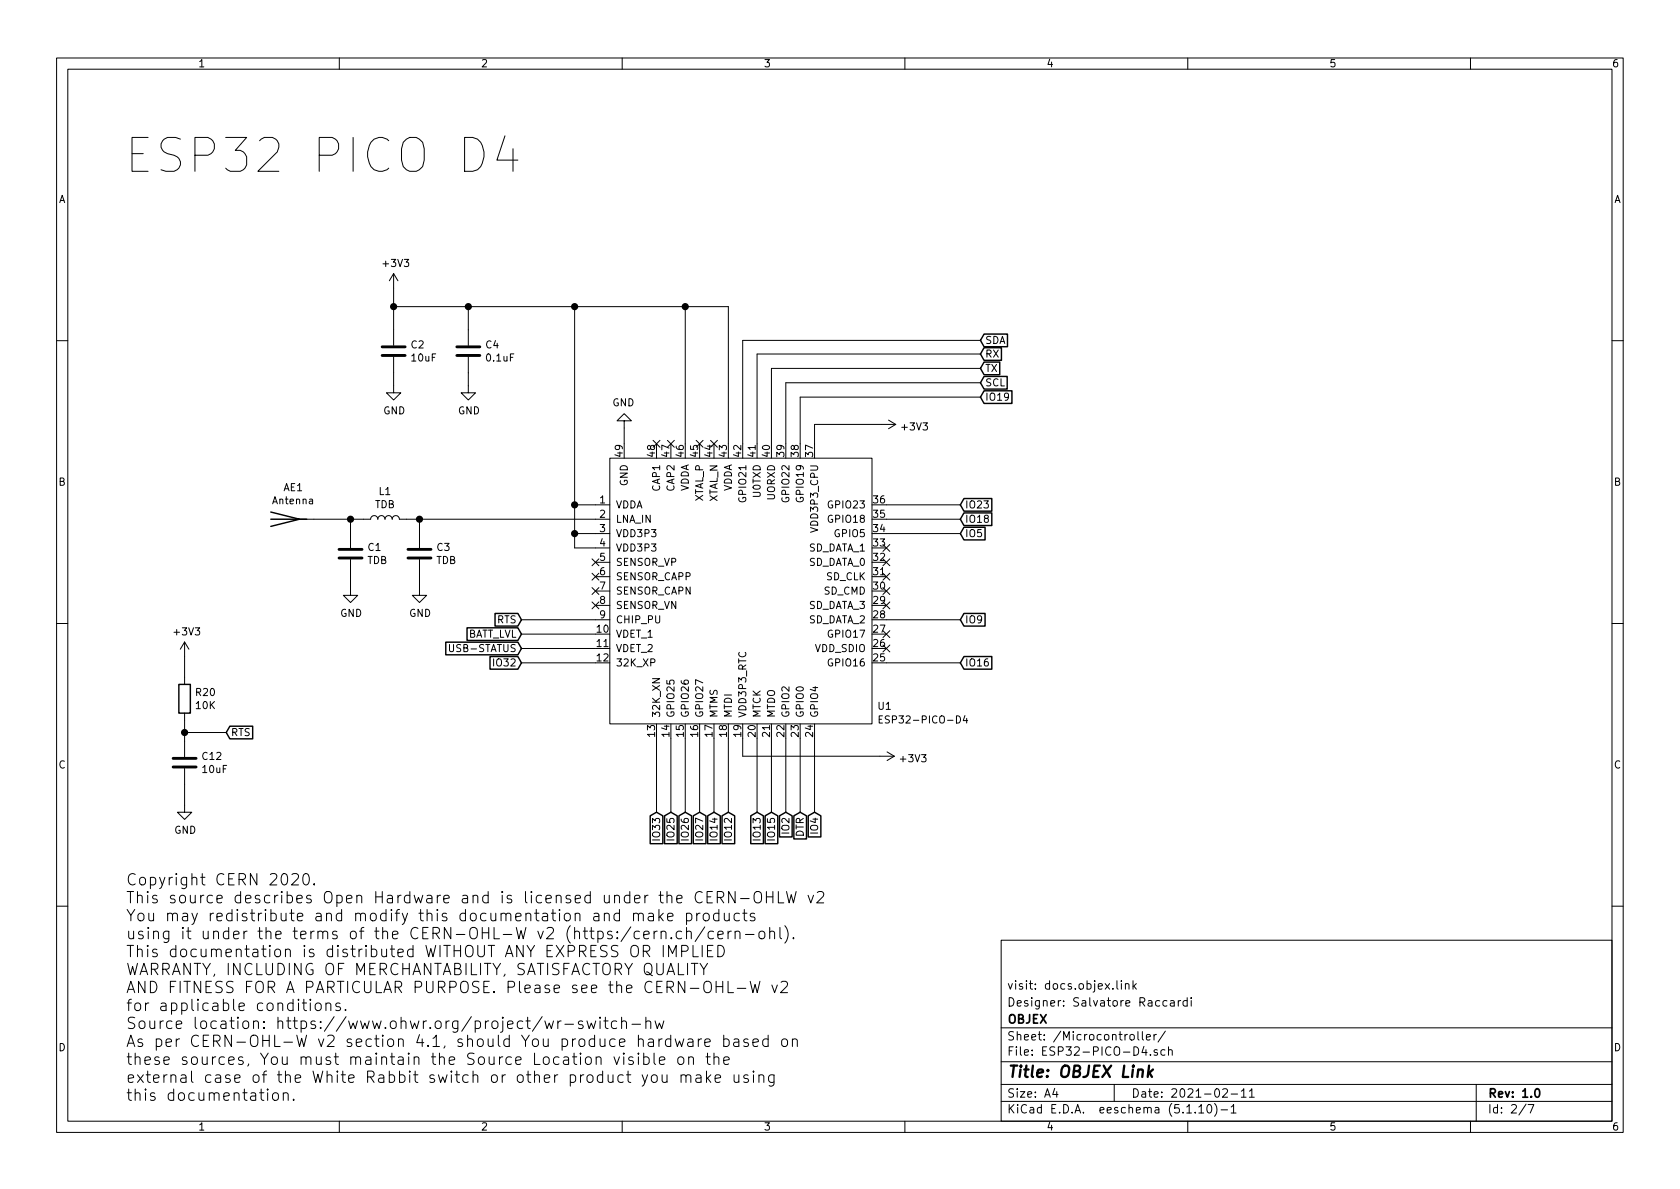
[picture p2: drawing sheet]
<svg xmlns="http://www.w3.org/2000/svg" width="297mm" height="210mm" viewBox="0 0 297 210" stroke-linecap="round" stroke-linejoin="round" font-family="sans-serif">
<g fill="none" stroke="#000" stroke-width=".18">
<path d="M10 10.3h277v189.9h-277zM12 12.2h273v186.1h-273zM60 10.3v1.9M110 10.3v1.9M160 10.3v1.9M210 10.3v1.9M260 10.3v1.9M89.3 24l-1.4 4.3h3.7M90.7 26.3v4M69.6 48.4l-.8 1.3M69.6 48.4v12.7M69.6 48.4l.8 1.3"/>
<path d="M69.6 54.2h59.2v24.3M82.8 54.2v6.9M101.6 54.2v42.7h6.2M121.2 54.2v24.3M10 60.2h2M69.6 63.1v6.4h1.3l-1.3 1.2-1.3-1.2h1.3M82.8 63.1v6.4h1.3l-1.3 1.2-1.3-1.2h1.3M110.4 74.4h1.2l-1.2-1.3-1.3 1.3h1.3v4.1M115.5 77.9l1.2 1.2M116.7 77.9l-1.2 1.2M118 77.9l1.2 1.2M119.2 77.9l-1.2 1.2"/>
<path d="M123.1 77.9l1.2 1.2M124.3 77.9l-1.2 1.2M125.6 77.9l1.2 1.2M126.8 77.9l-1.2 1.2M157.1 74.3l1.3 .8M158.4 75.1h-14.4v3.4M158.4 75.1l-1.3 .7M173.4 60.2h-42.1v18.3M173.4 62.6h-39.5v15.9M173.4 65.1h-37v13.4M173.4 67.7h-34.5v10.8M173.4 70.2h-31.9v8.3"/>
<path d="M285 60.2h2M53 91.8h12.5a.63 .63 0 0 1 .7-.6 .63 .63 0 0 1 .6 .6 .63 .63 0 0 1 .6-.6 .63 .63 0 0 1 .7 .6 .63 .63 0 0 1 .6-.6 .63 .63 0 0 1 .6 .6 .63 .63 0 0 1 .7-.6 .63 .63 0 0 1 .6 .6h37.2M62 98.9v6.4h1.2l-1.2 1.2-1.3-1.2h1.3M62 91.8v5.1M74.2 98.9v6.4h1.2l-1.2 1.2-1.3-1.2h1.3M74.2 91.8v5.1M101.6 89.3h6.2M101.6 94.4h6.2M104.7 98.8l1.2 1.2M105.3 99.4h2.5M105.9 98.8l-1.2 1.2M107.8 81h46.4v47h-46.4z"/>
<path d="M156.1 98.8l1.2 1.2M156.1 96.3l1.2 1.2M156.7 91.8h13.1M156.7 89.3h13.1M156.7 94.4h13.1M157.3 98.8l-1.2 1.2M157.3 96.3l-1.2 1.2M10 110.3h2M32.6 113.5v7.5M32.6 113.5l-.7 1.3M32.6 113.5l.8 1.3M79.5 114v1l.2 .2h.4l.1-.2v-1"/>
<path d="M92.2 109.6h15.6M92.2 117.2h13.1M92.2 114.7h13.1M92.2 112.1h13.1M104.7 106.4l1.2 1.3M104.7 103.9l1.2 1.2M104.7 101.4l1.2 1.2M105.3 102h2.5M105.3 104.5h2.5M105.3 107.1h2.5M105.9 106.4l-1.2 1.3M105.9 103.9l-1.2 1.2"/>
<path d="M105.9 101.4l-1.2 1.2M156.1 111.5l1.2 1.2M156.1 106.4l1.2 1.3M156.1 103.9l1.2 1.2M156.1 101.4l1.2 1.2M156.1 114.1l1.2 1.2M156.7 109.6h13.1M156.7 117.2h13.1M157.3 111.5l-1.2 1.2M157.3 106.4l-1.2 1.3M157.3 103.9l-1.2 1.2M157.3 101.4l-1.2 1.2"/>
<path d="M157.3 114.1l-1.2 1.2M285 110.3h2M32.6 135.9v7.7h1.3l-1.3 1.3-1.2-1.3h1.2M32.6 126.1v7.8M32.6 129.5h7.4M116.1 130.6v13M118.6 130.6v13M121.2 130.6v13M123.7 130.6v13M126.2 130.6v13M128.8 130.6v13M131.3 130.6v3.1h26.8"/>
<path d="M133.9 130.6v13M136.4 130.6v13M138.9 130.6v13M141.5 130.6v13M144 130.6v13M155.4 127.2h.5M156 126.6h-.6v1.3h.6M156.8 133l1.3 .7M158.1 133.7l-1.3 .8M170.6 126.5l-.3 .9h.8M170.9 127v.9M51.6 154.7l.3-.2h.5l.3 .2 .1 .3-.1 .3-1.2 1.2h1.3"/>
<path d="M53.7 154.7a.49 .49 0 0 1 .5-.2 .49 .49 0 0 1 .4 .4 1.03 1.03 0 0 1-.6 1.6 1.18 1.18 0 0 1-.4-1.6zM55.5 156.3v.2l-.1-.1 .1-.1v.2M125 158.6h.7M126 157.7h-1v2h1M126.8 158.7h.8a.54 .54 0 0 0 .4-.5 .54 .54 0 0 0-.4-.5h-.8v2M127.3 158.7l.7 1M130 157.7v2l-1.2-2v2M130.9 158.9h1.6M133.4 157.9a.66 .66 0 0 1 .8-.2 .66 .66 0 0 1 .4 .6v.7a.66 .66 0 0 1-.3 .6 .66 .66 0 0 1-.7 0 1.58 1.58 0 0 1-.2-1.7zM135.5 158.6h1.2M135.5 157.7v2M136.7 157.7v2"/>
<path d="M137.6 157.7v2h1M139.1 157.7l.4 2 .4-1.5 .4 1.5 .5-2M142.9 158.3l.5 1.4 .4-1.4M144.5 157.8l.3-.1h.5l.2 .1 .1 .4-.1 .3-1.1 1.2h1.2M10 160.2h2M53.4 177.4h.8M53.7 176.7v1.7l.1 .2 .4 .1M54.9 176.7l-.1 .1h.2l-.1-.1v.2M54.9 177.4v1.3M55.9 177.5a.55 .55 0 0 1 .9 .2v.6a.56 .56 0 0 1-.5 .4 .56 .56 0 0 1-.6-.4v-.6zM57.6 177.6a.5 .5 0 0 1 .9 0v1.1M57.6 177.4v1.3"/>
<path d="M60.1 177.5l-.5-.1-.2 .2 .1 .3 .6 .2 .1 .2-.1 .3-.2 .1-.5-.1M61.1 178.5l.1 .1-.1 .1-.1-.1 .1-.1v.2M106.1 179.9l-.1 .1h.2l-.1-.1v.2M107 179.9v1.7l.1 .2 .4 .1M109.9 179.9v2M112 161.7a.49 .49 0 0 1 .9 .1v1M112 161.5v1.3M112.9 161.8l.1-.2a.48 .48 0 0 1 .7 .2v1M113.8 165.3l1-.2-.1-.3-.6-.1-.3 .2 .1 1 .2 .1 .6-.1M114.2 179.9v2M114.7 161.6l.2-.1 .5 .1 .1 1.2M115.5 162l-.6 .1a.39 .39 0 0 0-.3 .4 .39 .39 0 0 0 .3 .3l.6-.1"/>
<path d="M115.6 164.7v1.3M116.2 164.7l-.4 .1-.2 .2M116.5 160.8v2M116.7 162.1l.6 .7M116.9 164.9a.49 .49 0 0 1 .9 0v1.1M116.9 164.7v1.3M117.3 161.5l-.8 .7M117.3 167.2v2M118 162.1l1-.1-.1-.4-.6-.1-.3 .3 .1 .9 .2 .1 .6-.1M118.2 169.2v-2l.7 1.4 .7-1.4v2M118.7 165.8l.1 .1-.1 .1-.1-.1 .1-.1v.2M120.5 164.8l-.6-.1-.3 .3v.6l.2 .3 .1 .1 .6-.1"/>
<path d="M120.5 168.2h.8a.54 .54 0 0 0 .4-.5 .54 .54 0 0 0-.4-.5h-.8v2M121.4 161.6l.5-.1 .4 .4v.6l-.2 .2-.2 .1-.5-.1M121.4 164.9a.47 .47 0 0 1 .8 0v1.1M121.4 161.5v2M121.4 164v2M122.5 167.2v2h1M123.2 161.5v1.3M123.8 161.5l-.4 .1-.2 .3M123.8 170.4l.6 1 .7-1M124.2 167.2v2M124.4 161.7a.55 .55 0 0 1 .6-.2 .55 .55 0 0 1 .4 .4v.6a.55 .55 0 0 1-.5 .4 .55 .55 0 0 1-.6-.4zM124.4 171.4v1"/>
<path d="M124.6 163.9l-1.7 2.6M125.1 168.1h.7M126.1 167.2h-1v2h1M126.2 164.8l-.6-.1-.4 .3v.6l.2 .3 .2 .1 .6-.1M126.6 173.5v2M126.6 174.5h1.2M126.9 165.3l1-.2-.1-.3-.6-.1-.3 .2 .1 1 .2 .1 .6-.1M126.9 167.2a1.06 1.06 0 0 1 1.2 .6 1.06 1.06 0 0 1-.4 1.3l-.8 .1zM127.1 161.6l-.6-.1-.3 .4v.6l.1 .2 .2 .1 .6-.1M127.1 160.8v2M127.8 173.5v2M128.1 161.5l.1 1.2a.53 .53 0 0 0 .7-.1"/>
<path d="M128.7 173.5v2h1M128.7 164.7v1.3M128.9 161.5v1.3M129.3 164.7l-.4 .1-.2 .2M130 164.9a.52 .52 0 0 1 .7-.1l.1 1.2M130 164.7v1.3M130.4 174.8h1.5M130.7 161.6l-.5-.1-.4 .4v.6l.2 .2 .2 .1 .5-.1M131.3 161.5h.8M131.6 160.8v1.7l.1 .2 .4 .1M131.8 165.2h1.5M132.6 173.5l.5 2 .4-1.4 .4 1.4 .5-2"/>
<path d="M133.4 161.6a.5 .5 0 0 0-.8 .2l.1 .3a.68 .68 0 0 1 .8 .4l-.1 .2-.2 .1-.6-.1M134.3 164.9a.55 .55 0 0 1 .5-.2 .55 .55 0 0 1 .4 .3v.6a.54 .54 0 0 1-.5 .4 .54 .54 0 0 1-.5-.4zM136.1 164.9a.49 .49 0 0 1 .9 0v1.1M136.1 164v2M136.5 174.2l.5 1.3 .4-1.3M137.9 164v1.7l.3 .3M138.1 173.7l.3-.2h.5l.2 .2 .1 .4-.1 .3-1.1 1.1h1.2M138.8 163.7a2.29 2.29 0 0 1 0 3.1M140.3 165.8l.1 .1-.1 .1v-.2v.2M177 166.3h108v32h-108zM197.5 173.4v1.3l.2 .2M198.3 173.4v.2"/>
<path d="M198.3 173.9v1M199 174.1l.2-.2 .3 .1 .1 .9M199 173.9v1M200.3 173.4v1.5M200.5 174.4l.4 .5M200.9 173.9l-.6 .6M206.3 177l-.4-.1-.3 .3 .1 .6 .2 .1 .4-.1M207 177h.5l.1 .9M207.6 177.3l-.5 .1-.2 .2 .1 .2 .1 .1 .5-.1M208.3 176.9v1M208.8 176.9l-.3 .1-.2 .2M209.9 177l-.4-.1-.3 .3v.6l.3 .1 .4-.1"/>
<path d="M209.9 176.4v1.5M210.6 176.4v.2M210.6 176.9v1M285 160.2h2M47.3 193.2v1.4M48.4 193.3a.52 .52 0 0 1 .8 .3v.6a.54 .54 0 0 1-.5 .4 .54 .54 0 0 1-.5-.4v-.6zM50.1 193.4a.52 .52 0 0 1 .8-.1l.1 1.3M50.1 193.2v1.4M51.9 194.4v.2l-.1-.1 .1-.1v.2M60 198.3v1.9M96.3 180.5l.4 1.4 .4-1 .4 1 .4-1.4M98.6 180.5v1.4"/>
<path d="M99.2 180.5l-.4 .1-.2 .3M99.9 181.1h1.5M103 180.6l-.5-.1-.2 .3 .1 .3 .6 .2 .1 .2-.1 .3-.2 .1-.5-.1M103.8 180.5l.4 1.4 .3-1 .5 1 .3-1.4M106.1 180.5v1.4M106.8 180.5h.7M108.6 186.9l.4 1.3 .5-1.3M109 180.6l-.5-.1-.4 .4v.6l.2 .3 .2 .1 .5-.1M109.9 180.7a.52 .52 0 0 1 .8-.1l.1 1.3M110 198.3v1.9M110.3 186.9v1.3M111.7 181.1h1.6"/>
<path d="M111.9 187l-.5-.1-.2 .3 .1 .3 .6 .1 .1 .3-.1 .2-.2 .1-.5-.1M112.9 186.9v1.3M113.5 190.1l.5 1.3M113.8 187l.6-.1 .4 .4v.6l-.2 .2-.2 .1-.6-.1M113.8 186.2v2M114.2 180.7a.5 .5 0 0 1 .9 .1v1.1M114.5 190.1l-.7 1.8-.3 .2M115.3 190.3a.53 .53 0 0 1 .5-.2 .53 .53 0 0 1 .4 .3v.6a.54 .54 0 0 1-.5 .4 .54 .54 0 0 1-.5-.4zM115.6 186.2v1.7l.3 .3M115.8 180.5l.4 1.4 .4-1 .4 1 .4-1.4M116.6 187.5l1-.1-.2-.4-.5-.1-.3 .3 .1 .9 .2 .1 .5-.1M117.1 190.1l.1 1.2a.52 .52 0 0 0 .7-.1"/>
<path d="M117.9 190.1v1.3M119.4 183.7l.4 1.4 .3-1 .4 1 .4-1.4M119.9 187.1a.55 .55 0 0 1 .6-.2 .55 .55 0 0 1 .4 .4v.6a.55 .55 0 0 1-.5 .4 .55 .55 0 0 1-.6-.4zM120.4 190.3a.52 .52 0 0 1 .8-.1l.1 1.2M120.4 190.1v1.3M121.3 190.3l.1-.1a.48 .48 0 0 1 .7 .1v1.1M121.7 183.8l.1-.1 .6 .1 .1 1.3M121.8 187.1a.47 .47 0 0 1 .8 .1v1M121.8 186.9v1.3M122.5 184.2l-.7 .1a.39 .39 0 0 0-.2 .4 .39 .39 0 0 0 .2 .4l.7-.1M123.1 190.2l.2-.1 .6 .1 .1 1.2M123.5 183.7v1.4"/>
<path d="M124 190.5l-.7 .1a.39 .39 0 0 0-.3 .4 .39 .39 0 0 0 .3 .4l.7-.1M124.1 183.7l-.4 .1-.2 .3M124.6 184.4l1-.2-.1-.4-.6-.1-.3 .3 .1 1 .2 .1 .6-.1M124.8 186.9h.8M124.9 189.4v2M125.1 186.2v1.7l.1 .2 .4 .1M125.1 190.6l.6 .8M125.7 190.1l-.8 .7M126.2 187.1a.5 .5 0 0 1 .9 .1v1M126.2 186.2v2M126.4 190.7l1-.2-.1-.3-.6-.1-.3 .2 .1 1 .2 .1 .6-.1M128 183.8l.5-.1 .4 .4v.6l-.2 .3-.2 .1-.5-.1"/>
<path d="M128 187.5l.9-.1-.1-.4-.6-.1-.2 .3 .1 .9 .1 .1 .6-.1M128 183.1v2M129.8 183.8l.2-.1 .6 .1v1.3M129.8 190.1l.1 1.2a.52 .52 0 0 0 .7-.1M130.6 184.2l-.6 .1a.39 .39 0 0 0-.3 .4 .39 .39 0 0 0 .3 .4l.6-.1M130.6 190.1v1.3M132.3 183.8a.48 .48 0 0 0-.8 .2l.1 .3a.68 .68 0 0 1 .8 .4l-.3 .4-.6-.1M132.3 190.2a.48 .48 0 0 0-.8 .1l.1 .3a.68 .68 0 0 1 .8 .4l-.3 .4-.6-.1M133.1 184.4l1-.2-.1-.4-.6-.1-.3 .3 .1 1 .2 .1 .6-.1M133.2 189.4l-.1 .1h.2l-.1-.1v.2M133.2 190.1v1.3M134.2 190.3a.49 .49 0 0 1 .9 0v1.1"/>
<path d="M134.2 190.1v1.3M135.8 183.8l-.6-.1-.4 .4v.6l.3 .3 .1 .1 .6-.1M135.8 183.1v2M136.9 190.1v1.6a.56 .56 0 0 1-.9 .3M136.9 190.2l-.6-.1-.4 .3v.6l.2 .3 .2 .1 .6-.1M138.3 183.9a.55 .55 0 0 1 .5-.2 .55 .55 0 0 1 .4 .4v.6a.54 .54 0 0 1-.5 .4 .54 .54 0 0 1-.5-.4zM140.1 183.9a.49 .49 0 0 1 .9 .1v1.1M140.1 183.7v1.4M160 198.3v1.9M177 194.8h108M177 191.8h108M177 187.8h108"/>
<path d="M177 181.8h108M186.5 192.5l-.4 1h1M186.8 193v1M197 191.8v3M199.8 183.1l.3-.2 .4 .2v.7l-.2 .1-.5-.1zM201.2 182.4v1.3l.2 .2M202 182.4v1.3l.2 .2M202.3 185l-.4 1.1h.9M202.6 185.6v1M202.7 183.4l.7-.1-.1-.3-.4-.1-.2 .2 .1 .7h.5M203.4 186.5v.1M204 182.9v1"/>
<path d="M204.5 182.9l-.5 .3M204.6 185.7a.37 .37 0 0 0-.6 .1l.1 .2 .5 .2 .1 .1-.2 .3-.5-.1M206 185.7l-.5-.1-.2 .3v.6l.2 .1 .5-.1M206 182.3l-1.3 2M206.6 185.7h.1a.37 .37 0 0 1 .6 .1v.8M206.6 185.1v1.5M210 198.3v1.9M211.3 196.7v.1M212 195.8l.4-.5v1.5M212 196.8h.8M213.5 195.5l.2-.2a.81 .81 0 0 1 .6 .6 .81 .81 0 0 1-.3 .8l-.1 .1a.79 .79 0 0 1-.4-1.3zM214.8 195.1a1.79 1.79 0 0 1 0 2.3"/>
<path d="M215.9 196.3h1.1M216.2 192.7l.2-.2h.4l.2 .5-.9 1h.9M217.7 195.8l.4-.5v1.5M217.7 193.5h1.1M217.7 196.8h.8M219.5 193l.4-.5v1.5M219.5 194h.8M220.9 193l.4-.5v1.5M220.9 194h.9M260 198.3v1.9M261 191.8v6.5M269.8 195.2l-1.2 2"/>
<path d="M270.2 195.3h1l-.6 1.5"/>
</g>
<path d="M271.5 192.7l.2-.2a.81 .81 0 0 1 .6 .6 .81 .81 0 0 1-.3 .8l-.1 .1a.79 .79 0 0 1-.4-1.3z" fill="none" stroke="#000" stroke-width=".3"/>
<path d="M203.2 188.4l-.3 2M203.2 189.7l.5 .7M203.9 189.1l-.9 .8" fill="none" stroke="#000" stroke-width=".41"/>
<path d="M67.6 62.9h4M67.6 61.3h4M80.8 62.9h4M80.8 61.3h4M59.9 98.7h4.1M59.9 97.1h4.1M72.1 98.7h4.1M72.1 97.1h4.1M30.6 135.6h4.1M30.6 134.1h4.1" fill="none" stroke="#000" stroke-width=".51"/>
<g fill="none" stroke="#000" stroke-width=".25">
<path d="M174 59.1h4.1v2.2h-4.1l-.6-1.1zM174 64h2.8v2.3h-2.8l-.6-1.2zM174 61.5h3.1v2.2h-3.1l-.6-1.1zM174 66.6h4.1v2.2h-4.1l-.6-1.1zM174 69.1h4.9v2.2h-4.9l-.6-1.1zM47.9 90.5l5.1 1.3-5.1 1.3M47.9 91.8h6.3M170.4 93.2h3.8v2.3h-3.8l-.6-1.1zM170.4 90.7h5v2.2h-5l-.6-1.1zM170.4 88.2h5v2.2h-5l-.6-1.1zM78.8 113.6h12.8l.6 1.1-.6 1.1h-12.8zM82.6 111h9l.6 1.1-.6 1.2h-9z"/>
<path d="M86.6 116.1h5l.6 1.1-.6 1.1h-5zM87.5 108.5h4.1l.6 1.1-.6 1.1h-4.1zM170.4 116.1h5v2.2h-5l-.6-1.1zM170.4 108.5h3.8v2.2h-3.8l-.6-1.1zM31.6 121h2.1v5.1h-2.1zM40.6 128.4h4.1v2.3h-4.1l-.6-1.2zM115 144.3l1.1-.7 1.1 .7v4.9h-2.2zM117.5 144.3l1.1-.7 1.1 .7v4.9h-2.2zM120 144.3l1.2-.7 1.1 .7v4.9h-2.3zM122.6 144.3l1.1-.7 1.1 .7v4.9h-2.2zM125.1 144.3l1.1-.7 1.2 .7v4.9h-2.3zM127.7 144.3l1.1-.7 1.1 .7v4.9h-2.2z"/>
<path d="M132.7 144.3l1.2-.7 1.1 .7v4.9h-2.3zM135.3 144.3l1.1-.7 1.1 .7v4.9h-2.2zM137.8 144.3l1.1-.7 1.2 .7v3.7h-2.3zM140.4 144.3l1.1-.7 1.1 .7v4.1h-2.2zM142.9 144.3l1.1-.7 1.1 .7v3.7h-2.2z"/>
</g>
<g fill="#000" stroke="#000" stroke-width=".25">
<circle cx="69.6" cy="54.2" r=".51"/>
<circle cx="82.8" cy="54.2" r=".51"/>
<circle cx="101.6" cy="54.2" r=".51"/>
<circle cx="121.2" cy="54.2" r=".51"/>
<circle cx="62" cy="91.8" r=".51"/>
<circle cx="74.2" cy="91.8" r=".51"/>
<circle cx="101.6" cy="94.4" r=".51"/>
<circle cx="101.6" cy="89.3" r=".51"/>
<circle cx="32.6" cy="129.5" r=".51"/>
</g>
<text font-size="8.3" x="21.8" y="30.6">ESP32 PICO D4</text>
<g font-size="2.8">
<text x="22.2" y="156.6">Copyright CERN 2020.</text>
<text x="22.2" y="159.8">This source describes Open Hardware and is licensed under the CERN-OHLW v2</text>
<text x="22.2" y="162.9">You may redistribute and modify this documentation and make products</text>
<text x="22.2" y="166.1">using it under the terms of the CERN-OHL-W v2 (https:/cern.ch/cern-ohl).</text>
<text x="22.2" y="169.3">This documentation is distributed WITHOUT ANY EXPRESS OR IMPLIED</text>
<text x="22.2" y="172.5">WARRANTY, INCLUDING OF MERCHANTABILITY, SATISFACTORY QUALITY</text>
<text x="22.2" y="175.6">AND FITNESS FOR A PARTICULAR PURPOSE. Please see the CERN-OHL-W v2</text>
<text x="22.2" y="178.8">for applicable conditions.</text>
<text x="22.2" y="182">Source location: https://www.ohwr.org/project/wr-switch-hw</text>
<text x="22.2" y="185.2">As per CERN-OHL-W v2 section 4.1, should You produce hardware based on</text>
<text x="22.2" y="188.3">these sources, You must maintain the Source Location visible on the</text>
<text x="22.2" y="191.5">external case of the White Rabbit switch or other product you make using</text>
<text x="178" y="190.5">Title: OBJEX Link</text>
<text x="22.2" y="194.7">this documentation.</text>
</g>
<g font-size="2.1">
<text x="178" y="178">Designer: Salvatore Raccardi</text>
<text x="178" y="175">visit: docs.objex.link</text>
<text x="178" y="184">Sheet: /Microcontroller/</text>
<text x="178" y="181">OBJEX</text>
<text x="178" y="186.7">File: ESP32-PICO-D4.sch</text>
<text x="178" y="196.9">KiCad E.D.A. eeschema (5.1.10)-1</text>
<text x="178" y="194.1">Size: A4</text>
<text x="200" y="194.1">Date: 2021-02-11</text>
<text x="263" y="194.1">Rev: 1.0</text>
<text x="263" y="196.9">Id: 2/7</text>
</g>
<g font-size="1.8">
<text x="35" y="11.9">1</text>
<text x="85" y="11.9">2</text>
<text x="135" y="11.9">3</text>
<text x="185" y="11.9">4</text>
<text x="235" y="11.9">5</text>
<text x="285" y="11.9">6</text>
<text x="10.4" y="35.9">A</text>
<text x="285.4" y="35.9">A</text>
<text x="67.9" y="47.2">+3V3</text>
<text x="72.7" y="61.6">C2</text>
<text x="72.8" y="63.9">10uF</text>
<text x="85.9" y="61.6">C4</text>
<text x="86.1" y="63.9">0.1uF</text>
<text x="174.1" y="60.8">SDA</text>
<text x="174.1" y="65.8">TX</text>
<text x="174.1" y="63.2">RX</text>
<text x="108.3" y="71.9">GND</text>
<text x="174.1" y="68.3">SCL</text>
<text x="174.1" y="70.9">IO19</text>
<text x="67.8" y="73.3">GND</text>
<text x="81" y="73.3">GND</text>
<text x="159.6" y="76.1">+3V3</text>
<text x="110.1" y="80.7" transform="rotate(-90 110.1 80.7)">49</text>
<text x="115.8" y="80.7" transform="rotate(-90 115.8 80.7)">48</text>
<text x="118.4" y="80.7" transform="rotate(-90 118.4 80.7)">47</text>
<text x="120.9" y="80.7" transform="rotate(-90 120.9 80.7)">46</text>
<text x="123.4" y="80.7" transform="rotate(-90 123.4 80.7)">45</text>
<text x="126" y="80.7" transform="rotate(-90 126 80.7)">44</text>
<text x="128.5" y="80.7" transform="rotate(-90 128.5 80.7)">43</text>
<text x="131.1" y="80.7" transform="rotate(-90 131.1 80.7)">42</text>
<text x="133.6" y="80.7" transform="rotate(-90 133.6 80.7)">41</text>
<text x="136.1" y="80.7" transform="rotate(-90 136.1 80.7)">40</text>
<text x="138.7" y="80.7" transform="rotate(-90 138.7 80.7)">39</text>
<text x="141.2" y="80.7" transform="rotate(-90 141.2 80.7)">38</text>
<text x="143.8" y="80.7" transform="rotate(-90 143.8 80.7)">37</text>
<text x="10.4" y="85.9">B</text>
<text x="48.3" y="89.2">Antenna</text>
<text x="50.2" y="86.9">AE1</text>
<text x="66.3" y="89.9">TDB</text>
<text x="67.1" y="87.5">L1</text>
<text x="106.1" y="89">1</text>
<text x="108.8" y="89.9">VDDA</text>
<text x="111" y="86" transform="rotate(-90 111 86)">GND</text>
<text x="116.7" y="86.8" transform="rotate(-90 116.7 86.8)">CAP1</text>
<text x="119.3" y="86.8" transform="rotate(-90 119.3 86.8)">CAP2</text>
<text x="121.8" y="87" transform="rotate(-90 121.8 87)">VDDA</text>
<text x="124.3" y="88.8" transform="rotate(-90 124.3 88.8)">XTAL_P</text>
<text x="126.9" y="88.9" transform="rotate(-90 126.9 88.9)">XTAL_N</text>
<text x="129.4" y="87" transform="rotate(-90 129.4 87)">VDDA</text>
<text x="132" y="88.4" transform="rotate(-90 132 88.4)">GPIO21</text>
<text x="134.5" y="87.8" transform="rotate(-90 134.5 87.8)">U0TXD</text>
<text x="137" y="88.4" transform="rotate(-90 137 88.4)">UORXD</text>
<text x="139.6" y="88.4" transform="rotate(-90 139.6 88.4)">GPIO22</text>
<text x="142.1" y="88.4" transform="rotate(-90 142.1 88.4)">GPIO19</text>
<text x="146.8" y="89.9">GPIO23</text>
<text x="154.5" y="89">36</text>
<text x="170.6" y="89.9">IO23</text>
<text x="285.4" y="85.9">B</text>
<text x="106.1" y="91.6">2</text>
<text x="106.1" y="94.1">3</text>
<text x="108.8" y="92.5">LNA_IN</text>
<text x="108.8" y="95">VDD3P3</text>
<text x="144.7" y="93.6" transform="rotate(-90 144.7 93.6)">VDD3P3_CPU</text>
<text x="146.8" y="92.5">GPIO18</text>
<text x="147.8" y="95">GPIO5</text>
<text x="154.5" y="94.1">34</text>
<text x="154.5" y="91.6">35</text>
<text x="170.6" y="95">IO5</text>
<text x="170.6" y="92.5">IO18</text>
<text x="64.9" y="99.7">TDB</text>
<text x="65.1" y="97.4">C1</text>
<text x="77.1" y="99.7">TDB</text>
<text x="77.3" y="97.4">C3</text>
<text x="106.1" y="96.6">4</text>
<text x="106.1" y="99.2">5</text>
<text x="106.1" y="101.7">6</text>
<text x="108.8" y="97.5">VDD3P3</text>
<text x="108.8" y="100.1">SENSOR_VP</text>
<text x="142.8" y="100.1">SD_DATA_0</text>
<text x="142.8" y="97.5">SD_DATA_1</text>
<text x="154.5" y="101.7">31</text>
<text x="154.5" y="99.2">32</text>
<text x="154.5" y="96.6">33</text>
<text x="106.1" y="104.3">7</text>
<text x="106.1" y="106.8">8</text>
<text x="108.8" y="102.6">SENSOR_CAPP</text>
<text x="108.8" y="105.2">SENSOR_CAPN</text>
<text x="108.8" y="107.7">SENSOR_VN</text>
<text x="142.8" y="107.7">SD_DATA_3</text>
<text x="145.7" y="105.2">SD_CMD</text>
<text x="146.1" y="102.6">SD_CLK</text>
<text x="154.5" y="106.8">29</text>
<text x="154.5" y="104.3">30</text>
<text x="30.9" y="112.4">+3V3</text>
<text x="60.1" y="109.1">GND</text>
<text x="72.3" y="109.1">GND</text>
<text x="82.4" y="112.8">BATT_LVL</text>
<text x="87.9" y="110.2">RTS</text>
<text x="105.6" y="111.9">10</text>
<text x="106.1" y="109.3">9</text>
<text x="108.8" y="112.8">VDET_1</text>
<text x="108.8" y="110.2">CHIP_PU</text>
<text x="142.8" y="110.2">SD_DATA_2</text>
<text x="146.8" y="112.8">GPIO17</text>
<text x="154.5" y="111.9">27</text>
<text x="154.5" y="109.3">28</text>
<text x="170.6" y="110.2">IO9</text>
<text x="80" y="115.3">USB-STATUS</text>
<text x="87.6" y="117.9">IO32</text>
<text x="105.6" y="114.4">11</text>
<text x="105.6" y="117">12</text>
<text x="108.8" y="115.3">VDET_2</text>
<text x="108.8" y="117.9">32K_XP</text>
<text x="144.1" y="115.3">VDD_SDIO</text>
<text x="146.8" y="117.9">GPIO16</text>
<text x="154.5" y="117">25</text>
<text x="154.5" y="114.4">26</text>
<text x="170.6" y="117.9">IO16</text>
<text x="34.7" y="123.1">R20</text>
<text x="34.7" y="125.4">10K</text>
<text x="155.3" y="125.5">U1</text>
<text x="40.8" y="130.2">RTS</text>
<text x="115.8" y="130.2" transform="rotate(-90 115.8 130.2)">13</text>
<text x="116.7" y="127" transform="rotate(-90 116.7 127)">32K_XN</text>
<text x="118.4" y="130.2" transform="rotate(-90 118.4 130.2)">14</text>
<text x="119.3" y="127" transform="rotate(-90 119.3 127)">GPIO25</text>
<text x="120.9" y="130.2" transform="rotate(-90 120.9 130.2)">15</text>
<text x="121.8" y="127" transform="rotate(-90 121.8 127)">GPIO26</text>
<text x="123.4" y="130.2" transform="rotate(-90 123.4 130.2)">16</text>
<text x="124.3" y="127" transform="rotate(-90 124.3 127)">GPIO27</text>
<text x="126" y="130.2" transform="rotate(-90 126 130.2)">17</text>
<text x="126.9" y="127" transform="rotate(-90 126.9 127)">MTMS</text>
<text x="128.5" y="130.2" transform="rotate(-90 128.5 130.2)">18</text>
<text x="129.4" y="127" transform="rotate(-90 129.4 127)">MTDI</text>
<text x="131.1" y="130.2" transform="rotate(-90 131.1 130.2)">19</text>
<text x="132" y="127" transform="rotate(-90 132 127)">VDD3P3_RTC</text>
<text x="133.6" y="130.2" transform="rotate(-90 133.6 130.2)">20</text>
<text x="134.5" y="127" transform="rotate(-90 134.5 127)">MTCK</text>
<text x="136.1" y="130.2" transform="rotate(-90 136.1 130.2)">21</text>
<text x="137" y="127" transform="rotate(-90 137 127)">MTDO</text>
<text x="138.7" y="130.2" transform="rotate(-90 138.7 130.2)">22</text>
<text x="139.6" y="127" transform="rotate(-90 139.6 127)">GPIO2</text>
<text x="141.2" y="130.2" transform="rotate(-90 141.2 130.2)">23</text>
<text x="142.1" y="127" transform="rotate(-90 142.1 127)">GPIO0</text>
<text x="143.8" y="130.2" transform="rotate(-90 143.8 130.2)">24</text>
<text x="144.7" y="127" transform="rotate(-90 144.7 127)">GPIO4</text>
<text x="156.6" y="127.9">ESP32-PICO-D4</text>
<text x="10.4" y="135.9">C</text>
<text x="35.8" y="134.4">C12</text>
<text x="35.9" y="136.7">10uF</text>
<text x="159.4" y="134.8">+3V3</text>
<text x="285.4" y="135.9">C</text>
<text x="30.8" y="147.4">GND</text>
<text x="116.7" y="148.3" transform="rotate(-90 116.7 148.3)">IO33</text>
<text x="119.3" y="148.3" transform="rotate(-90 119.3 148.3)">IO25</text>
<text x="121.8" y="148.3" transform="rotate(-90 121.8 148.3)">IO26</text>
<text x="124.3" y="148.3" transform="rotate(-90 124.3 148.3)">IO27</text>
<text x="126.9" y="148.3" transform="rotate(-90 126.9 148.3)">IO14</text>
<text x="129.4" y="148.3" transform="rotate(-90 129.4 148.3)">IO12</text>
<text x="134.5" y="148.3" transform="rotate(-90 134.5 148.3)">IO13</text>
<text x="137" y="148.3" transform="rotate(-90 137 148.3)">IO15</text>
<text x="139.6" y="147.3" transform="rotate(-90 139.6 147.3)">IO2</text>
<text x="142.1" y="148.1" transform="rotate(-90 142.1 148.1)">DTR</text>
<text x="144.7" y="147.3" transform="rotate(-90 144.7 147.3)">IO4</text>
<text x="10.4" y="185.9">D</text>
<text x="285.4" y="185.9">D</text>
<text x="35" y="199.9">1</text>
<text x="85" y="199.9">2</text>
<text x="135" y="199.9">3</text>
<text x="185" y="199.9">4</text>
<text x="235" y="199.9">5</text>
<text x="285" y="199.9">6</text>
</g>
</svg>
